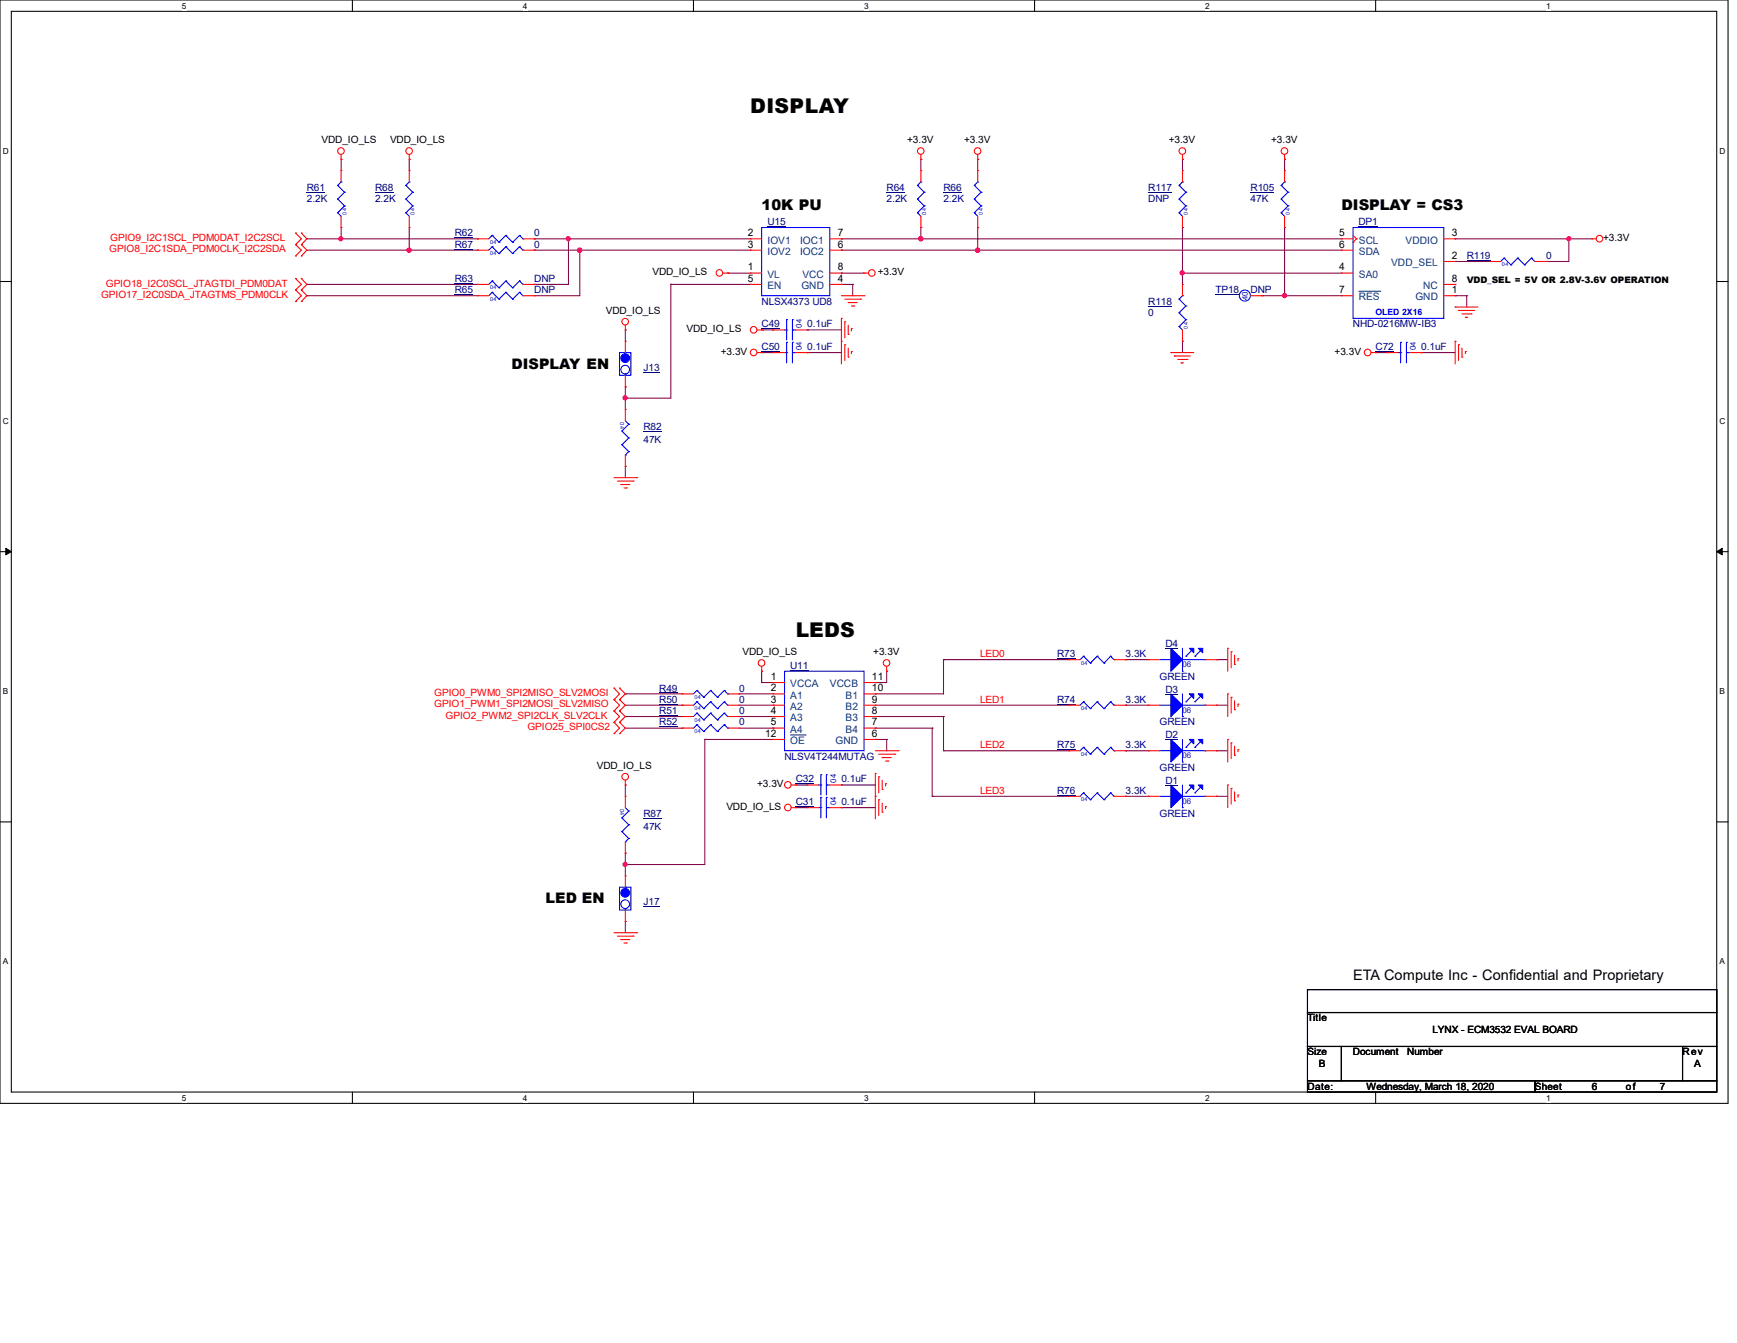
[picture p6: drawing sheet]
<svg xmlns="http://www.w3.org/2000/svg" width="279mm" height="216mm" viewBox="0 0 279 216" stroke-linecap="round" stroke-linejoin="round" font-family="sans-serif">
<path d="M0 0h278v177.4h-278zM1.8 1.8h274.3v173.8h-274.3z" fill="none" stroke="#000" stroke-width=".17"/>
<g fill="#fff">
<path d="M29.3 .2h.7v1.5h-.7z"/>
<path d="M29.3 175.8h.7v1.4h-.7z"/>
</g>
<path d="M56.7 0v1.8M56.7 175.6v1.8" fill="none" stroke="#000" stroke-width=".17"/>
<g fill="#fff">
<path d="M84.1 .2h.7v1.5h-.7z"/>
<path d="M84.1 175.8h.7v1.4h-.7z"/>
</g>
<path d="M111.5 0v1.8M111.5 175.6v1.8" fill="none" stroke="#000" stroke-width=".17"/>
<g fill="#fff">
<path d="M139 .2h.7v1.5h-.7z"/>
<path d="M139 175.8h.7v1.4h-.7z"/>
</g>
<path d="M166.4 0v1.8M166.4 175.6v1.8" fill="none" stroke="#000" stroke-width=".17"/>
<g fill="#fff">
<path d="M193.8 .2h.8v1.5h-.8z"/>
<path d="M193.8 175.8h.8v1.4h-.8z"/>
</g>
<path d="M221.3 0v1.8M221.3 175.6v1.8" fill="none" stroke="#000" stroke-width=".17"/>
<g fill="#fff">
<path d="M248.7 .2h.7v1.5h-.7z"/>
<path d="M248.7 175.8h.7v1.4h-.7z"/>
<path d="M.5 23.5h.9v1.5h-.9z"/>
<path d="M276.6 23.5h.9v1.5h-.9z"/>
<path d="M.5 67h.9v1.5h-.9z"/>
<path d="M276.6 67h.9v1.5h-.9z"/>
</g>
<path d="M0 45.3h1.8M276.1 45.3h1.9" fill="none" stroke="#000" stroke-width=".17"/>
<g fill="#fff">
<path d="M.5 110.4h.8v1.5h-.8z"/>
<path d="M276.6 110.4h.9v1.5h-.9z"/>
</g>
<path d="M0 88.7h1.8M276.1 88.7h1.9" fill="none" stroke="#000" stroke-width=".17"/>
<path d="M.9 88.1l.9 .6-.9 .5zM276.1 88.7l.9-.6v1.1z" fill="#000" stroke="#000" stroke-width=".16"/>
<g fill="#fff">
<path d="M.5 153.8h.8v1.5h-.8z"/>
<path d="M276.6 153.8h.9v1.5h-.9z"/>
</g>
<path d="M0 132.1h1.8M276.1 132.1h1.9M210.3 159.1h65.8v3.7h-65.8zM210.3 162.8h65.8v5.4h-65.8zM210.3 168.2h5.5v5.5h-5.5zM210.3 173.7h36.6v1.9h-36.6zM215.8 168.2h54.8v5.5h-54.8zM246.9 173.7h29.2v1.9h-29.2zM270.6 168.2h5.5v5.5h-5.5z" fill="none" stroke="#000" stroke-width=".17"/>
<g fill="none" stroke="#800040" stroke-width=".17">
<path d="M49.4 38.4h27.4M54.9 38.4h.1M54.9 25.6h.1M54.9 25.6v1.8M54.9 36.6v1.8M65.8 25.6h.1M65.8 25.6v1.8M65.8 36.6v3.6M76.8 38.4h.1M85.9 38.4h.1M85.9 38.4h34.8M91.4 38.4h.1"/>
<path d="M91.4 38.4v7.3h-5.5M135.3 38.4h.1M135.3 38.4h80.5M148.1 25.6h.1M148.1 36.6h.1M148.1 38.4h.1M148.1 25.6v1.8M148.1 36.6v1.8M157.3 25.6h.1M157.3 36.6h.1M157.3 25.6v1.8M157.3 36.6v3.6"/>
<path d="M190.2 36.6h.1M190.2 25.6h.1M190.2 25.6v1.8M190.2 36.6v9.1M206.6 36.6h.1M206.6 25.6h.1M206.6 25.6v1.8M206.6 36.6v10.9M234.1 38.4h.1M234.1 38.4h21.9M252.3 38.4h.1M252.3 38.4v3.6h-3.6"/>
<path d="M49.4 45.7h.1M49.4 47.5h.1M49.4 47.5h27.4M49.4 40.2h27.4M49.4 45.7h27.4M65.8 40.2h.1M76.8 40.2h.1M85.9 40.2h.1M85.9 45.7h.1M85.9 47.5h.1M85.9 40.2h34.8M93.3 40.2h.1"/>
<path d="M93.3 40.2v7.3h-7.4M100.6 53h.1M100.6 53v1.9M107.9 45.7h.1M107.9 45.7h12.8M107.9 45.7v18.3h-7.3M117.1 43.9h.1M117.1 43.9h3.6M122.5 53h.1M122.5 56.7h.1M122.5 56.7h1.8M122.5 53h1.8"/>
<path d="M129.8 53h.1M129.8 56.7h.1M129.8 56.7h5.5M129.8 53h5.5M135.3 40.2h.1M135.3 45.7h.1M135.3 43.9h.1M135.3 43.9h3.7M135.3 40.2h80.5M135.3 45.7h1.9M137.2 45.7h.1M137.2 45.7v1.8"/>
<path d="M157.3 40.2h.1M190.2 43.9h.1M190.2 54.9h.1M190.2 54.9v1.8M190.2 43.9h25.6M203 47.5h.1M203 47.5h12.8M206.6 47.5h.1M221.3 56.7h.1M221.3 56.7h1.8M228.6 56.7h.1M228.6 56.7h5.5"/>
<path d="M234.1 42h.1M234.1 47.5h.1M234.1 42h5.5M234.1 47.5h1.8M235.9 47.5h.1M235.9 47.5v1.9M248.7 42h.1M100.6 75h.1M100.6 62.2h.1M100.6 64h.1M100.6 62.2v3.6M100.6 75v1.8"/>
<path d="M100.6 111.5h.1M100.6 115.2h.1M100.6 113.4h9.1M100.6 117.1h9.1M100.6 115.2h9.1M100.6 111.5h9.1M109.7 113.4h.1M109.7 117.1h.1M113.4 118.9h.1M113.4 118.9h10.9M113.4 118.9v20.1h-12.8M118.9 111.5h.1"/>
<path d="M118.9 115.2h.1M118.9 113.4h5.4M118.9 117.1h5.4M118.9 115.2h5.4M118.9 111.5h5.4M122.5 109.7h.1M122.5 107.9h.1M122.5 109.7h1.8M122.5 107.9v1.8M124.3 113.4h.1M124.3 117.1h.1M140.8 113.4h.1"/>
<path d="M140.8 109.7h.1M140.8 118.9h.1M140.8 117.1h.1M140.8 115.2h.1M140.8 111.5h.1M140.8 113.4h31.1M140.8 118.9h1.8M140.8 117.1h9.1M140.8 115.2h11M142.6 107.9h.1M142.6 118.9h.1M142.6 107.9v1.8h-1.8"/>
<path d="M142.6 118.9v1.8M149.9 117.1h.1M149.9 117.1v10.9M151.8 106h.1M151.8 115.2h.1M151.8 106h20.1M151.8 106v5.5h-11M151.8 115.2v5.5M181.1 106h.1M181.1 113.4h.1M181.1 106h3.6M181.1 113.4h3.6"/>
<path d="M195.7 106h.1M195.7 113.4h.1M195.7 106h1.8M195.7 113.4h1.8M100.6 137.2h.1M100.6 139h.1M100.6 126.2h.1M100.6 126.2v1.8M100.6 137.2v3.6M128 126.2h.1M128 129.8h.1M128 126.2h1.8"/>
<path d="M128 129.8h1.8M135.3 126.2h.1M135.3 129.8h.1M135.3 126.2h5.5M135.3 129.8h5.5M149.9 128h.1M149.9 128h22M151.8 120.7h.1M151.8 120.7h20.1M181.1 120.7h.1M181.1 128h.1M181.1 120.7h3.6"/>
<path d="M181.1 128h3.6M195.7 120.7h.1M195.7 128h.1M195.7 120.7h1.8M195.7 128h1.8M100.6 148.1h.1M100.6 148.1v1.8"/>
</g>
<g fill="#f0f" stroke="#f0f" stroke-width=".17">
<circle cx="190.2" cy="43.9" r=".34"/>
<circle cx="252.3" cy="38.4" r=".34"/>
<circle cx="148.1" cy="38.4" r=".36"/>
<circle cx="157.2" cy="40.2" r=".36"/>
<circle cx="206.6" cy="47.5" r=".34"/>
<circle cx="91.4" cy="38.4" r=".34"/>
<circle cx="93.2" cy="40.2" r=".36"/>
<circle cx="100.5" cy="64" r=".34"/>
<circle cx="100.5" cy="139" r=".34"/>
<circle cx="54.8" cy="38.4" r=".34"/>
<circle cx="65.8" cy="40.2" r=".36"/>
</g>
<g fill="none" stroke="#f00" stroke-width=".17">
<path d="M47.5 39.3h.1M47.5 37.5h.1M47.5 39.3l1 .9-1 .9M47.5 37.5l1 .9-1 .9M48.5 39.3h.1M48.5 37.5h.1M48.5 39.3l.9 .9-.9 .9M48.5 37.5l.9 .9-.9 .9M54.9 25.6h.1M54.9 36.6h.1M54.9 27.4h.1M54.9 24.8v.8"/>
<path d="M54.9 27.4v1.9M54.9 34.8v1.8M65.8 25.6h.1M65.8 36.6h.1M65.8 27.4h.1M65.8 24.8v.8M65.8 27.4v1.9M65.8 34.8v1.8M76.8 38.4h.1M76.8 38.4h1.8M84.1 38.4h1.8M85.9 38.4h.1"/>
<path d="M120.7 38.4h.1M120.7 38.4h1.8M133.5 38.4h1.8M135.3 38.4h.1M148.1 25.6h.1M148.1 36.6h.1M148.1 27.4h.1M148.1 24.8v.8M148.1 27.4v1.9M148.1 34.8v1.8M157.3 25.6h.1M157.3 36.6h.1"/>
<path d="M157.3 27.4h.1M157.3 24.8v.8M157.3 27.4v1.9M157.3 34.8v1.8M190.2 25.6h.1M190.2 36.6h.1M190.2 27.4h.1M190.2 24.8v.8M190.2 27.4v1.9M190.2 34.8v1.8M206.6 25.6h.1M206.6 36.6h.1"/>
<path d="M206.6 27.4h.1M206.6 24.8v.8M206.6 27.4v1.9M206.6 34.8v1.8M215.8 38.4h.1M215.8 38.4h1.8M217.6 38.9h.1M217.6 37.8l.6 .6M218.2 38.4h.1M218.2 38.4l-.6 .5M232.2 38.4h1.9M234.1 38.4h.1"/>
<path d="M256 38.4h.1M256 38.4h.8M47.5 48.5h.1M47.5 46.6h.1M47.5 44.8h.1M47.5 41.1h.1M47.5 46.6l1 .9-1 1M47.5 44.8l1 .9-1 .9M48.5 46.6h.1M48.5 48.5h.1M48.5 44.8h.1M48.5 41.1h.1"/>
<path d="M48.5 46.6l.9 .9-.9 1M48.5 44.8l.9 .9-.9 .9M76.8 47.5h.1M76.8 45.7h.1M76.8 40.2h.1M76.8 47.5h1.8M76.8 45.7h1.8M76.8 40.2h1.8M84.1 47.5h1.8M84.1 45.7h1.8M84.1 40.2h1.8M85.9 47.5h.1"/>
<path d="M85.9 45.7h.1M85.9 40.2h.1M100.6 53h.1M100.6 54.9h.1M100.6 52.3v.7M100.6 54.9v1.8M116.3 43.9h.8M117.1 43.9h.1M120.7 43.9h.1M120.7 40.2h.1M120.7 45.7h.1M120.7 43.9h1.8"/>
<path d="M120.7 45.7h1.8M120.7 40.2h1.8M121.8 56.7h.7M121.8 53h.7M122.5 53h.1M122.5 56.7h.1M124.3 53h.1M124.3 56.7h.1M124.3 56.7h1.9M124.3 53h1.9M128 56.7h1.8M128 53h1.8"/>
<path d="M129.8 53h.1M129.8 56.7h.1M133.5 43.9h1.8M133.5 45.7h1.8M133.5 40.2h1.8M135.3 51.2h.1M135.3 54.9h.1M135.3 45.7h.1M135.3 40.2h.1M135.3 43.9h.1M135.3 51.2v7.3M135.3 47.5h3.7"/>
<path d="M135.9 51.7h.1M135.9 55.4h.1M135.9 51.7v2.6M135.9 55.4v2.6M135.9 48.1h2.5M136.4 53.8h.1M136.4 57.4h.1M136.4 48.6h.1M136.4 52.3v1.5M136.4 56v1.4M136.4 48.6h1.5M136.9 52.8h.1"/>
<path d="M136.9 56.5h.1M136.9 52.8v.4M136.9 56.5v.4M136.9 49.2h.4M137.3 49.2h.1M138.4 48.1h.1M139 43.9h.1M139 47.5h.1M139 43.9h.7M188.3 56.7h.1M188.3 56.7h3.7M188.9 57.2h.1"/>
<path d="M188.9 57.2h2.6M189.4 57.8h1.5M190 58.3h.1M190 58.3h.4M190.2 54.9h.1M190.2 45.7h.1M190.2 45.7v1.8M190.2 53v1.9M190.9 57.8h.1M201.2 47.5h1.8M203 47.5h.1M215.8 40.2h.1"/>
<path d="M215.8 43.9h.1M215.8 47.5h.1M215.8 43.9h1.8M215.8 47.5h1.8M215.8 40.2h1.8M220.6 56.7h.7M221.3 56.7h.1M223.1 56.7h.1M223.1 56.7h1.8M226.8 56.7h1.8M228.6 56.7h.1M232.2 47.5h1.9"/>
<path d="M232.2 45.7h1.9M232.2 42h1.9M234.1 54.9h.1M234.1 49.4h.1M234.1 47.5h.1M234.1 42h.1M234.1 45.7h.1M234.1 54.9v3.6M234.1 49.4h3.6M234.6 55.4h.1M234.6 49.9h.1M234.6 55.4v2.6"/>
<path d="M234.6 49.9h2.6M235.2 57.4h.1M235.2 56v1.4M235.2 50.5h1.4M235.7 56.5h.1M235.7 51h.1M235.7 56.5v.4M235.7 51h.4M236.6 50.5h.1M239.6 42h.1M239.6 42h1.8M246.9 42h1.8"/>
<path d="M248.7 42h.1M98.8 76.8h3.6M99.3 77.3h2.6M99.9 77.9h.1M99.9 77.9h1.4M100.4 78.4h.4M100.6 65.8h.1M100.6 75h.1M100.6 62.2h.1M100.6 60.3v1.9M100.6 65.8v1.8M100.6 73.2v1.8"/>
<path d="M100.8 78.4h.1M101.9 77.3h.1M102.4 76.8h.1M98.8 112.5h.1M98.8 110.6h.1M98.8 114.3h.1M98.8 116.1h.1M98.8 117.9h.1M98.8 110.6l.9 .9-.9 1M98.8 112.5l.9 .9-.9 .9M98.8 114.3l.9 .9-.9 .9M98.8 116.1l.9 1-.9 .8"/>
<path d="M99.7 110.6h.1M99.7 112.5h.1M99.7 114.3h.1M99.7 116.1h.1M99.7 117.9h.1M99.7 110.6l.9 .9-.9 1M99.7 112.5l.9 .9-.9 .9M99.7 114.3l.9 .9-.9 .9M99.7 116.1l.9 1-.9 .8M109.7 113.4h.1M109.7 117.1h.1M109.7 111.5h.1"/>
<path d="M109.7 115.2h.1M109.7 113.4h1.8M109.7 117.1h1.8M109.7 111.5h1.8M109.7 115.2h1.8M117.1 113.4h1.8M117.1 117.1h1.8M117.1 111.5h1.8M117.1 115.2h1.8M118.9 113.4h.1M118.9 117.1h.1M118.9 111.5h.1"/>
<path d="M118.9 115.2h.1M122.5 107.9h.1M122.5 107.1v.8M124.3 109.7h.1M124.3 111.5h.1M124.3 113.4h.1M124.3 115.2h.1M124.3 117.1h.1M124.3 118.9h.1M124.3 113.4h1.9M124.3 117.1h1.9M124.3 111.5h1.9"/>
<path d="M124.3 115.2h1.9M124.3 109.7h1.9M124.3 118.9h1.9M139 113.4h1.8M139 117.1h1.8M139 111.5h1.8M139 115.2h1.8M139 109.7h1.8M139 118.9h1.8M140.8 118.9h.1M140.8 117.1h.1M140.8 115.2h.1"/>
<path d="M140.8 113.4h.1M140.8 111.5h.1M140.8 109.7h.1M142.6 107.9h.1M142.6 107.1v.8M171.9 106h.1M171.9 113.4h.1M171.9 113.4h1.8M171.9 106h1.8M179.2 113.4h1.9M179.2 106h1.9M181.1 106h.1"/>
<path d="M181.1 113.4h.1M184.7 113.4h.1M184.7 106h.1M184.7 113.4h1.8M184.7 106h1.8M193.8 113.4h1.9M193.8 106h1.9M195.7 113.4h.1M195.7 106h.1M197.5 104.2h.1M197.5 111.5h.1M197.5 118.9h.1"/>
<path d="M197.5 104.2v3.7M197.5 111.5v3.7M197.5 118.9v3.6M198 104.8h.1M198 112.1h.1M198 119.4h.1M198 104.8v2.6M198 112.1v2.5M198 119.4v2.6M198.6 106.8h.1M198.6 114.1h.1M198.6 105.3v1.5"/>
<path d="M198.6 112.6v1.5M198.6 120v1.4M199.1 105.9h.1M199.1 113.2h.1M199.1 105.9v.4M199.1 113.2v.4M100.6 126.2h.1M100.6 128h.1M100.6 137.2h.1M100.6 125.4v.8M100.6 128v1.8M100.6 135.3v1.9"/>
<path d="M127.3 126.2h.7M127.3 129.8h.7M128 126.2h.1M128 129.8h.1M129.8 129.8h.1M129.8 126.2h.1M129.8 126.2h1.9M129.8 129.8h1.9M133.5 126.2h1.8M133.5 129.8h1.8M135.3 129.8h.1M135.3 126.2h.1"/>
<path d="M140.8 124.3h.1M140.8 128h.1M140.8 124.3v7.4M140.8 120.7h3.7M141.4 124.9h.1M141.4 128.6h.1M141.4 124.9v2.6M141.4 128.6v2.5M141.4 121.2h2.5M141.9 126.9h.1M141.9 130.6h.1M141.9 121.8h.1"/>
<path d="M141.9 125.4v1.5M141.9 129.1v1.5M141.9 121.8h1.5M142.5 126h.1M142.5 129.7h.1M142.5 126v.4M142.5 129.7v.3M142.5 122.3h.3M142.8 122.3h.1M143.9 121.2h.1M144.5 120.7h.1M171.9 120.7h.1"/>
<path d="M171.9 128h.1M171.9 120.7h1.8M171.9 128h1.8M179.2 120.7h1.9M179.2 128h1.9M181.1 120.7h.1M181.1 128h.1M184.7 128h.1M184.7 120.7h.1M184.7 120.7h1.8M184.7 128h1.8M193.8 120.7h1.9"/>
<path d="M193.8 128h1.9M195.7 128h.1M195.7 120.7h.1M197.5 126.2h.1M197.5 126.2v3.6M198 126.7h.1M198 126.7v2.6M198.6 121.4h.1M198.6 128.7h.1M198.6 127.3v1.4M199.1 120.5h.1M199.1 127.8h.1"/>
<path d="M199.1 120.5v.4M199.1 127.8v.4M98.8 149.9h3.6M99.3 150.5h2.6M99.9 151h.1M99.9 151h1.4M100.4 151.6h.4M100.6 140.8h.1M100.6 148.1h.1M100.6 140.8v1.8M100.6 146.3v1.8M100.8 151.6h.1"/>
<path d="M101.9 150.5h.1M102.4 149.9h.1"/>
<circle cx="54.8" cy="24.3" r=".53"/>
<circle cx="65.8" cy="24.3" r=".53"/>
<circle cx="148.1" cy="24.3" r=".53"/>
<circle cx="157.2" cy="24.3" r=".53"/>
<circle cx="190.2" cy="24.3" r=".53"/>
<circle cx="206.6" cy="24.3" r=".53"/>
<circle cx="257.3" cy="38.4" r=".53"/>
<circle cx="100.6" cy="51.7" r=".53"/>
<circle cx="115.7" cy="43.9" r=".53"/>
<circle cx="121.2" cy="53" r=".53"/>
<circle cx="121.2" cy="56.7" r=".53"/>
<circle cx="140.2" cy="43.9" r=".53"/>
<circle cx="220" cy="56.7" r=".53"/>
<circle cx="122.5" cy="106.6" r=".53"/>
<circle cx="142.6" cy="106.6" r=".53"/>
<circle cx="100.6" cy="124.9" r=".53"/>
<circle cx="126.7" cy="126.2" r=".53"/>
<circle cx="126.7" cy="129.8" r=".53"/>
</g>
<g fill="none" stroke="#00f" stroke-width=".17">
<path d="M54.3 34.2h.1M54.3 32h.1M54.3 29.8h.1M54.3 34.2l.6 .6M54.3 32l1.1 1.1M54.3 29.8l1.1 1.1M54.9 29.3h.1M54.9 29.3l-.6 .5M55.4 33.1h.1M55.4 30.9h.1M55.4 33.1l-1.1 1.1M55.4 30.9l-1.1 1.1"/>
<path d="M65.3 34.2h.1M65.3 32h.1M65.3 29.8h.1M65.3 34.2l.5 .6M65.3 32l1.1 1.1M65.3 29.8l1.1 1.1M65.8 29.3h.1M65.8 29.3l-.5 .5M66.4 33.1h.1M66.4 30.9h.1M66.4 33.1l-1.1 1.1M66.4 30.9l-1.1 1.1"/>
<path d="M79.2 39.7h.1M79.2 37.8h.1M79.2 39.7l-.6 .5M79.2 39.7l1.1 1.1M79.2 37.8l-.6 .6M79.2 37.8l1.1 1.1M80.3 38.9h.1M81.4 39.7h.1M81.4 37.8h.1M81.4 39.7l-1.1 1.1M81.4 39.7l1.1 1.1M81.4 37.8l-1.1 1.1"/>
<path d="M81.4 37.8l1.1 1.1M82.5 38.9h.1M83.6 39.7h.1M83.6 37.8h.1M83.6 39.7l-1.1 1.1M83.6 39.7l.5 .5M83.6 37.8l-1.1 1.1M83.6 37.8l.5 .6M84.1 38.4h.1M122.5 36.6h11v10.9h-11zM147.6 34.2h.1M147.6 32h.1"/>
<path d="M147.6 29.8h.1M147.6 34.2l.5 .6M147.6 32l1.1 1.1M147.6 29.8l1.1 1.1M148.1 29.3h.1M148.1 29.3l-.5 .5M148.7 33.1h.1M148.7 30.9h.1M148.7 33.1l-1.1 1.1M148.7 30.9l-1.1 1.1M156.7 34.2h.1M156.7 32h.1"/>
<path d="M156.7 29.8h.1M156.7 34.2l.6 .6M156.7 32l1.1 1.1M156.7 29.8l1.1 1.1M157.3 29.3h.1M157.3 29.3l-.6 .5M157.8 33.1h.1M157.8 30.9h.1M157.8 33.1l-1.1 1.1M157.8 30.9l-1.1 1.1M189.7 34.2h.1M189.7 32h.1"/>
<path d="M189.7 29.8h.1M189.7 34.2l.5 .6M189.7 32l1.1 1.1M189.7 29.8l1.1 1.1M190.2 29.3h.1M190.2 29.3l-.5 .5M190.8 33.1h.1M190.8 30.9h.1M190.8 33.1l-1.1 1.1M190.8 30.9l-1.1 1.1M206.1 34.2h.1M206.1 32h.1"/>
<path d="M206.1 29.8h.1M206.1 34.2l.5 .6M206.1 32l1.1 1.1M206.1 29.8l1.1 1.1M206.6 29.3h.1M206.6 29.3l-.5 .5M207.2 33.1h.1M207.2 30.9h.1M207.2 33.1l-1.1 1.1M207.2 30.9l-1.1 1.1M217.6 36.6h14.6v14.6h-14.6zM79.2 47h.1"/>
<path d="M79.2 45.2h.1M79.2 47l-.6 .5M79.2 47l1.1 1.1M79.2 45.2l-.6 .5M79.2 45.2l1.1 1.1M80.3 48.1h.1M80.3 46.3h.1M80.3 40.8h.1M81.4 47h.1M81.4 45.2h.1M81.4 47l-1.1 1.1M81.4 47l1.1 1.1"/>
<path d="M81.4 45.2l-1.1 1.1M81.4 45.2l1.1 1.1M82.5 48.1h.1M82.5 46.3h.1M82.5 40.8h.1M83.6 47h.1M83.6 45.2h.1M83.6 47l-1.1 1.1M83.6 47l.5 .5M83.6 45.2l-1.1 1.1M83.6 45.2l.5 .5M84.1 47.5h.1"/>
<path d="M84.1 45.7h.1M84.1 40.2h.1M99.7 56.7h1.8v3.6h-1.8zM100.6 56.7h.1M100.6 56.7v.2M126.2 53h.3M126.2 56.7h.3M126.5 53h.1M126.5 51.4h.1M126.5 56.7h.1M126.5 55h.1M126.5 51.4v3.3"/>
<path d="M126.5 55v3.3M127.5 51.4h.1M127.5 53h.1M127.5 55h.1M127.5 56.7h.1M127.5 53h.5M127.5 51.4v3.3M127.5 55v3.3M127.5 56.7h.5M189.7 52.5h.1M189.7 50.3h.1M189.7 48.1h.1"/>
<path d="M189.7 52.5l.5 .5M189.7 50.3l1.1 1.1M189.7 48.1l1.1 1.1M190.2 47.5h.1M190.2 47.5l-.5 .6M190.8 51.4h.1M190.8 49.2h.1M190.8 51.4l-1.1 1.1M190.8 49.2l-1.1 1.1M224.9 56.7h.4M225.3 56.7h.1M225.3 55h.1"/>
<path d="M225.3 55v3.3M226.2 55h.1M226.2 56.7h.1M226.2 56.7h.6M226.2 55v3.3M241.9 41.5h.1M241.9 41.5l-.5 .5M241.9 41.5l1.1 1.1M243 42.6h.1M244.1 41.5h.1M244.1 41.5l-1.1 1.1M244.1 41.5l1.1 1.1"/>
<path d="M245.2 42.6h.1M246.3 41.5h.1M246.3 41.5l-1.1 1.1M246.3 41.5l.6 .5M246.9 42h.1M100 69.3h.1M100 71.5h.1M100 69.3l1.1 1.1M100 71.5l1.1 1.1M100.6 73.2h.1M100.6 60.2h.1M100.6 67.6l.5 .6"/>
<path d="M100.6 60.2v.1M101.1 68.2h.1M101.1 70.4h.1M101.1 72.6h.1M101.1 68.2l-1.1 1.1M101.1 70.4l-1.1 1.1M101.1 72.6l-.5 .6M112.1 112.8h.1M112.1 116.5h.1M112.1 111h.1M112.1 114.6h.1M112.1 112.8l-.6 .6"/>
<path d="M112.1 112.8l1.1 1.1M112.1 116.5l-.6 .6M112.1 116.5l1.1 1.1M112.1 111l-.6 .5M112.1 111l1.1 1.1M112.1 114.6l-.6 .6M112.1 114.6l1.1 1.1M113.2 113.9h.1M113.2 117.6h.1M113.2 112.1h.1M113.2 115.7h.1M114.3 112.8h.1"/>
<path d="M114.3 116.5h.1M114.3 111h.1M114.3 114.6h.1M114.3 112.8l-1.1 1.1M114.3 112.8l1.1 1.1M114.3 116.5l-1.1 1.1M114.3 116.5l1.1 1.1M114.3 111l-1.1 1.1M114.3 111l1.1 1.1M114.3 114.6l-1.1 1.1M114.3 114.6l1.1 1.1M115.4 113.9h.1"/>
<path d="M115.4 117.6h.1M115.4 112.1h.1M115.4 115.7h.1M116.5 112.8h.1M116.5 116.5h.1M116.5 111h.1M116.5 114.6h.1M116.5 112.8l-1.1 1.1M116.5 112.8l.6 .6M116.5 116.5l-1.1 1.1M116.5 116.5l.6 .6M116.5 111l-1.1 1.1"/>
<path d="M116.5 111l.6 .5M116.5 114.6l-1.1 1.1M116.5 114.6l.6 .6M117.1 113.4h.1M117.1 117.1h.1M117.1 111.5h.1M117.1 115.2h.1M126.2 107.9h12.8v12.8h-12.8zM174.3 105.5h.1M174.3 112.8h.1M174.3 105.5l-.6 .5M174.3 105.5l1.1 1.1"/>
<path d="M174.3 112.8l-.6 .6M174.3 112.8l1.1 1.1M175.4 106.6h.1M175.4 113.9h.1M176.5 105.5h.1M176.5 112.8h.1M176.5 105.5l-1.1 1.1M176.5 105.5l1.1 1.1M176.5 112.8l-1.1 1.1M176.5 112.8l1.1 1.1M177.6 106.6h.1M177.6 113.9h.1"/>
<path d="M178.6 105.5h.1M178.6 112.8h.1M178.6 105.5l-1 1.1M178.6 105.5l.6 .5M178.6 112.8l-1 1.1M178.6 112.8l.6 .6M179.2 106h.1M179.2 113.4h.1M186.5 113.4h1.8M186.5 106h1.8M188.3 113.4h.1M188.3 106h.1"/>
<path d="M190.2 115.2h.1M190.2 107.9h.1M190.2 104.2v3.7M190.2 111.5v3.7M190.2 118.9v3.6M190.2 113.4h3.6M190.2 106h3.6M190.8 112.8h.1M190.8 105.5h.1M191.6 111.9l-.8 .9M191.6 119.2l-.8 .9M191.6 104.6l-.8 .9"/>
<path d="M192.2 112.8h.1M192.2 105.5h.1M193.1 111.9l-.9 .9M193.1 119.2l-.9 .9M193.1 104.6l-.9 .9M193.8 113.4h.1M193.8 106h.1M100 131.5h.1M100 133.7h.1M100 131.5l1.1 1.1M100 133.7l1.1 1.1M100.6 135.3h.1"/>
<path d="M100.6 129.8l.5 .6M101.1 130.4h.1M101.1 132.6h.1M101.1 134.8h.1M101.1 130.4l-1.1 1.1M101.1 132.6l-1.1 1.1M101.1 134.8l-.5 .5M131.7 129.8h.3M131.7 126.2h.3M132 129.8h.1M132 128.2h.1M132 126.2h.1"/>
<path d="M132 124.5h.1M132 124.5v3.3M132 128.2v3.3M132.9 128.2h.1M132.9 129.8h.1M132.9 124.5h.1M132.9 126.2h.1M132.9 129.8h.6M132.9 124.5v3.3M132.9 128.2v3.3M132.9 126.2h.6M174.3 120.1h.1"/>
<path d="M174.3 127.5h.1M174.3 120.1l-.6 .6M174.3 120.1l1.1 1.1M174.3 127.5l-.6 .5M174.3 127.5l1.1 1.1M175.4 121.2h.1M175.4 128.6h.1M176.5 120.1h.1M176.5 127.5h.1M176.5 120.1l-1.1 1.1M176.5 120.1l1.1 1.1M176.5 127.5l-1.1 1.1"/>
<path d="M176.5 127.5l1.1 1.1M177.6 121.2h.1M177.6 128.6h.1M178.6 120.1h.1M178.6 127.5h.1M178.6 120.1l-1 1.1M178.6 120.1l.6 .6M178.6 127.5l-1 1.1M178.6 127.5l.6 .5M179.2 120.7h.1M179.2 128h.1M186.5 128h1.8"/>
<path d="M186.5 120.7h1.8M188.3 128h.1M188.3 120.7h.1M190.2 129.8h.1M190.2 122.5h.1M190.2 126.2v3.6M190.2 128h3.6M190.2 120.7h3.6M190.8 127.5h.1M190.8 120.1h.1M191.6 126.5l-.8 1M192.2 127.5h.1"/>
<path d="M192.2 120.1h.1M193.1 126.5l-.9 1M193.8 128h.1M193.8 120.7h.1M99.7 142.6h1.8v3.7h-1.8zM100.6 146.1h.1M100.6 142.6h.1M100.6 142.6v.2M100.6 146.1v.2"/>
<circle cx="100.6" cy="59.4" r=".7"/>
<circle cx="200.2" cy="47.5" r=".89"/>
<circle cx="100.6" cy="145.4" r=".7"/>
</g>
<g fill="none" stroke="#000080" stroke-width=".16">
<path d="M49.4 30.9h2.9M60.3 30.9h2.9M73.2 38.2h2.9M123.4 36.4h3M142.6 30.9h2.9M151.8 30.9h2.9M184.7 30.9h3.8M201.2 30.9h3.8M218.5 36.4h3.1M73.2 47.4h2.9M73.2 45.6h2.9M73.2 40.1h2.9"/>
<path d="M103.5 59.8h2.6M122.5 52.9h2.9M122.5 56.5h2.9M184.7 49.2h3.8M195.5 47.4h3.8M221.3 56.5h2.9M235.9 41.9h3.8M103.5 69.3h2.9M106 113.2h3M106 116.9h3M106 111.4h3M106 115h3"/>
<path d="M127.1 107.7h2.9M170.1 113.2h2.9M170.1 105.9h2.9M187.5 111.6h2M187.5 118.9h2M187.5 104.2h2M103.5 131.5h2.9M128 129.7h2.9M128 126h2.9M170.1 120.5h2.9M170.1 127.9h2.9M187.5 126.2h2"/>
<path d="M103.5 145.8h2.6"/>
</g>
<g fill="#00f" stroke="#00f" stroke-width=".17">
<path d="M188.3 111.5l1.9 1.9-1.9 1.8z"/>
<path d="M191.3 111.5h.7v.8z"/>
<path d="M192.7 111.5h.8v.8z"/>
<path d="M188.3 126.2l1.9 1.8-1.9 1.8z"/>
<path d="M191.3 126.2h.7v.7z"/>
<path d="M192.7 126.2h.8v.7z"/>
<path d="M188.3 118.9l1.9 1.8-1.9 1.8z"/>
<path d="M191.3 118.9h.7v.7z"/>
<path d="M192.7 118.9h.8v.7z"/>
<path d="M188.3 104.2l1.9 1.8-1.9 1.9z"/>
<path d="M191.3 104.2h.7v.7z"/>
<path d="M192.7 104.2h.8v.7z"/>
<circle cx="100.6" cy="57.6" r=".7"/>
<circle cx="100.6" cy="143.5" r=".7"/>
</g>
<path d="M218.6 46.8h3.4M222 46.8h.1M127.1 118.2h2.4M129.5 118.2h.1" fill="none" stroke="#004080" stroke-width=".16"/>
<g font-size="3.3">
<text x="120.7" y="18.2">DISPLAY</text>
<text x="128" y="102.4">LEDS</text>
</g>
<g font-size="2.4">
<text x="122.5" y="33.7">10K PU</text>
<text x="215.8" y="33.7">DISPLAY = CS3</text>
</g>
<g font-size="2.3">
<text x="82.3" y="59.3">DISPLAY EN</text>
<text x="87.8" y="145.2">LED EN</text>
<text x="217.6" y="157.6">ETA Compute Inc - Confidential and Proprietary</text>
</g>
<g font-size="1.7">
<text x="120.3" y="38">2</text>
<text x="120.3" y="39.8">3</text>
<text x="134.7" y="39.8">6</text>
<text x="134.7" y="38">7</text>
<text x="215.4" y="38">5</text>
<text x="215.4" y="39.8">6</text>
<text x="233.5" y="41.6">2</text>
<text x="233.5" y="38">3</text>
<text x="120.3" y="43.5">1</text>
<text x="120.3" y="45.3">5</text>
<text x="134.7" y="45.3">4</text>
<text x="134.7" y="43.5">8</text>
<text x="215.4" y="43.5">4</text>
<text x="215.4" y="47.1">7</text>
<text x="233.5" y="47.1">1</text>
<text x="233.5" y="45.3">8</text>
<text x="124" y="109.3">1</text>
<text x="124" y="111.1">2</text>
<text x="124" y="112.9">3</text>
<text x="140.2" y="112.9">9</text>
<text x="140.2" y="111.1">10</text>
<text x="140.2" y="109.3">11</text>
<text x="123.1" y="118.4">12</text>
<text x="124" y="114.8">4</text>
<text x="124" y="116.6">5</text>
<text x="140.2" y="118.4">6</text>
<text x="140.2" y="116.6">7</text>
<text x="140.2" y="114.8">8</text>
</g>
<g font-size="1.7" fill="#004080">
<text x="123.4" y="39.2">IOV1</text>
<text x="123.4" y="41">IOV2</text>
<text x="128.7" y="41">IOC2</text>
<text x="128.7" y="39.2">IOC1</text>
<text x="218.6" y="39.2">SCL</text>
<text x="218.6" y="41">SDA</text>
<text x="226.1" y="39.2">VDDIO</text>
<text x="123.4" y="44.7">VL</text>
<text x="123.4" y="46.5">EN</text>
<text x="128.9" y="46.5">GND</text>
<text x="129.1" y="44.7">VCC</text>
<text x="218.6" y="44.7">SA0</text>
<text x="223.8" y="42.8">VDD_SEL</text>
<text x="228.9" y="46.5">NC</text>
<text x="218.6" y="48.3">RES</text>
<text x="227.7" y="48.3">GND</text>
<text x="127.1" y="110.5">VCCA</text>
<text x="127.1" y="112.3">A1</text>
<text x="133.5" y="110.5">VCCB</text>
<text x="136" y="112.3">B1</text>
<text x="127.1" y="114.1">A2</text>
<text x="127.1" y="116">A3</text>
<text x="127.1" y="117.8">A4</text>
<text x="127.1" y="119.6">OE</text>
<text x="134.4" y="119.6">GND</text>
<text x="136" y="117.8">B4</text>
<text x="136" y="116">B3</text>
<text x="136" y="114.1">B2</text>
</g>
<g font-size="1.6">
<text x="51.7" y="23">VDD_IO_LS</text>
<text x="62.7" y="23">VDD_IO_LS</text>
<text x="145.9" y="23">+3.3V</text>
<text x="155.1" y="23">+3.3V</text>
<text x="188" y="23">+3.3V</text>
<text x="204.5" y="23">+3.3V</text>
<text x="257.8" y="38.7">+3.3V</text>
<text x="104.9" y="44.2">VDD_IO_LS</text>
<text x="141.2" y="44.2">+3.3V</text>
<text x="97.4" y="50.5">VDD_IO_LS</text>
<text x="110.4" y="53.4">VDD_IO_LS</text>
<text x="115.9" y="57">+3.3V</text>
<text x="214.7" y="57">+3.3V</text>
<text x="119.4" y="105.3">VDD_IO_LS</text>
<text x="140.5" y="105.3">+3.3V</text>
<text x="96" y="123.6">VDD_IO_LS</text>
<text x="116.8" y="130.2">VDD_IO_LS</text>
<text x="121.8" y="126.5">+3.3V</text>
<text x="210.3" y="164.2">Title</text>
<text x="230.4" y="166">LYNX - ECM3532 EVAL BOARD</text>
<text x="210.3" y="169.7">Size</text>
<text x="212.1" y="171.5">B</text>
<text x="217.6" y="169.7">Document</text>
<text x="226.4" y="169.7">Number</text>
<text x="270.7" y="169.7">Rev</text>
<text x="272.5" y="171.5">A</text>
<text x="210.3" y="175.2">Date:</text>
<text x="219.8" y="175.2">Wednesday, March 18, 2020</text>
<text x="246.9" y="175.2">Sheet</text>
<text x="256" y="175.2">6</text>
<text x="261.5" y="175.2">of</text>
<text x="267" y="175.2">7</text>
</g>
<g font-size="1.6" fill="#000080">
<text x="49.4" y="30.7">R61</text>
<text x="49.4" y="32.5">2.2K</text>
<text x="60.3" y="30.7">R68</text>
<text x="60.3" y="32.5">2.2K</text>
<text x="142.6" y="30.7">R64</text>
<text x="142.6" y="32.5">2.2K</text>
<text x="151.8" y="30.7">R66</text>
<text x="151.8" y="32.5">2.2K</text>
<text x="184.7" y="30.7">R117</text>
<text x="184.7" y="32.5">DNP</text>
<text x="201.2" y="30.7">R105</text>
<text x="201.2" y="32.5">47K</text>
<text x="73.2" y="39.8">R67</text>
<text x="73.2" y="38">R62</text>
<text x="85.9" y="39.8">0</text>
<text x="85.9" y="38">0</text>
<text x="123.4" y="36.2">U15</text>
<text x="218.5" y="36.2">DP1</text>
<text x="235.9" y="41.7">R119</text>
<text x="248.7" y="41.7">0</text>
<text x="73.2" y="47.2">R65</text>
<text x="73.2" y="45.3">R63</text>
<text x="85.9" y="47.2">DNP</text>
<text x="85.9" y="45.3">DNP</text>
<text x="195.5" y="47.2">TP18</text>
<text x="201.2" y="47.2">DNP</text>
<text x="122.5" y="52.6">C49</text>
<text x="122.5" y="49">NLSX4373 UD8</text>
<text x="129.8" y="52.6">0.1uF</text>
<text x="184.7" y="49">R118</text>
<text x="184.7" y="50.8">0</text>
<text x="217.6" y="52.6">NHD-0216MW-IB3</text>
<text x="103.5" y="59.6">J13</text>
<text x="122.5" y="56.3">C50</text>
<text x="129.8" y="56.3">0.1uF</text>
<text x="221.3" y="56.3">C72</text>
<text x="228.6" y="56.3">0.1uF</text>
<text x="103.5" y="69.1">R82</text>
<text x="103.5" y="71.3">47K</text>
<text x="127.1" y="107.5">U11</text>
<text x="170.1" y="105.7">R73</text>
<text x="181.1" y="105.7">3.3K</text>
<text x="187.4" y="104">D4</text>
<text x="106" y="113">R50</text>
<text x="106" y="111.2">R49</text>
<text x="118.9" y="113">0</text>
<text x="118.9" y="111.2">0</text>
<text x="170.1" y="113">R74</text>
<text x="181.1" y="113">3.3K</text>
<text x="186.5" y="109.3">GREEN</text>
<text x="187.4" y="111.3">D3</text>
<text x="106" y="116.6">R52</text>
<text x="106" y="114.8">R51</text>
<text x="118.9" y="116.6">0</text>
<text x="118.9" y="114.8">0</text>
<text x="186.5" y="116.6">GREEN</text>
<text x="187.4" y="118.7">D2</text>
<text x="126.2" y="122.1">NLSV4T244MUTAG</text>
<text x="128" y="125.8">C32</text>
<text x="135.3" y="125.8">0.1uF</text>
<text x="170.1" y="120.3">R75</text>
<text x="181.1" y="120.3">3.3K</text>
<text x="186.5" y="124">GREEN</text>
<text x="187.4" y="126">D1</text>
<text x="103.5" y="131.3">R87</text>
<text x="128" y="129.5">C31</text>
<text x="135.3" y="129.5">0.1uF</text>
<text x="170.1" y="127.6">R76</text>
<text x="181.1" y="127.6">3.3K</text>
<text x="186.5" y="131.3">GREEN</text>
<text x="103.5" y="133.5">47K</text>
<text x="103.5" y="145.5">J17</text>
</g>
<g font-size="1.6" fill="#f00">
<text x="17.6" y="40.6">GPIO8_I2C1SDA_PDM0CLK_I2C2SDA</text>
<text x="17.7" y="38.7">GPIO9_I2C1SCL_PDM0DAT_I2C2SCL</text>
<text x="16.3" y="47.9">GPIO17_I2C0SDA_JTAGTMS_PDM0CLK</text>
<text x="17" y="46.1">GPIO18_I2C0SCL_JTAGTDI_PDM0DAT</text>
<text x="157.6" y="105.7">LED0</text>
<text x="69.8" y="111.9">GPIO0_PWM0_SPI2MISO_SLV2MOSI</text>
<text x="69.8" y="113.7">GPIO1_PWM1_SPI2MOSI_SLV2MISO</text>
<text x="157.6" y="113">LED1</text>
<text x="71.7" y="115.5">GPIO2_PWM2_SPI2CLK_SLV2CLK</text>
<text x="84.8" y="117.4">GPIO25_SPI0CS2</text>
<text x="157.6" y="120.3">LED2</text>
<text x="157.6" y="127.6">LED3</text>
</g>
<text font-size="1.4" x="235.9" y="45.5">VDD_SEL = 5V OR 2.8V-3.6V OPERATION</text>
<text font-size="1.4" fill="#00f" x="221.3" y="50.7">OLED 2X16</text>
<g font-size="1.3">
<text x="29.3" y="1.4">5</text>
<text x="84.1" y="1.4">4</text>
<text x="139" y="1.4">3</text>
<text x="193.8" y="1.4">2</text>
<text x="248.7" y="1.4">1</text>
<text x=".5" y="24.7">D</text>
<text x="276.6" y="24.7">D</text>
<text x=".5" y="68.2">C</text>
<text x="276.6" y="68.2">C</text>
<text x=".5" y="111.6">B</text>
<text x="276.6" y="111.6">B</text>
<text x=".5" y="155">A</text>
<text x="276.6" y="155">A</text>
<text x="29.3" y="177">5</text>
<text x="84.1" y="177">4</text>
<text x="139" y="177">3</text>
<text x="193.8" y="177">2</text>
<text x="248.7" y="177">1</text>
</g>
<g font-size="1.3" fill="#00f">
<text x="129" y="52.7" transform="rotate(-90 129 52.7)">04</text>
<text x="200.7" y="48.3" transform="rotate(-90 200.7 48.3)">40</text>
<text x="129" y="56.3" transform="rotate(-90 129 56.3)">04</text>
<text x="227.7" y="56.3" transform="rotate(-90 227.7 56.3)">04</text>
<text x="190.2" y="107.2">06</text>
<text x="190.2" y="114.6">06</text>
<text x="134.5" y="125.8" transform="rotate(-90 134.5 125.8)">04</text>
<text x="190.2" y="121.9">06</text>
<text x="134.5" y="129.5" transform="rotate(-90 134.5 129.5)">04</text>
<text x="190.2" y="129.2">06</text>
</g>
<g font-size=".9" fill="#00f">
<text x="55.7" y="34.5" transform="rotate(-90 55.7 34.5)">04</text>
<text x="66.7" y="34.5" transform="rotate(-90 66.7 34.5)">04</text>
<text x="149" y="34.5" transform="rotate(-90 149 34.5)">04</text>
<text x="158.1" y="34.5" transform="rotate(-90 158.1 34.5)">04</text>
<text x="191.1" y="34.5" transform="rotate(-90 191.1 34.5)">04</text>
<text x="207.5" y="34.5" transform="rotate(-90 207.5 34.5)">04</text>
<text x="78.8" y="41">04</text>
<text x="78.8" y="39.2">04</text>
<text x="78.8" y="46.5">04</text>
<text x="241.6" y="42.8">04</text>
<text x="78.8" y="48.3">04</text>
<text x="191.1" y="52.8" transform="rotate(-90 191.1 52.8)">04</text>
<text x="99.7" y="67.9" transform="rotate(90 99.7 67.9)">04</text>
<text x="173.9" y="106.8">04</text>
<text x="111.7" y="112.4">04</text>
<text x="111.7" y="114.2">04</text>
<text x="111.7" y="117.9">04</text>
<text x="111.7" y="116">04</text>
<text x="173.9" y="114.2">04</text>
<text x="173.9" y="121.5">04</text>
<text x="99.7" y="130" transform="rotate(90 99.7 130)">04</text>
<text x="173.9" y="128.8">04</text>
</g>
</svg>
